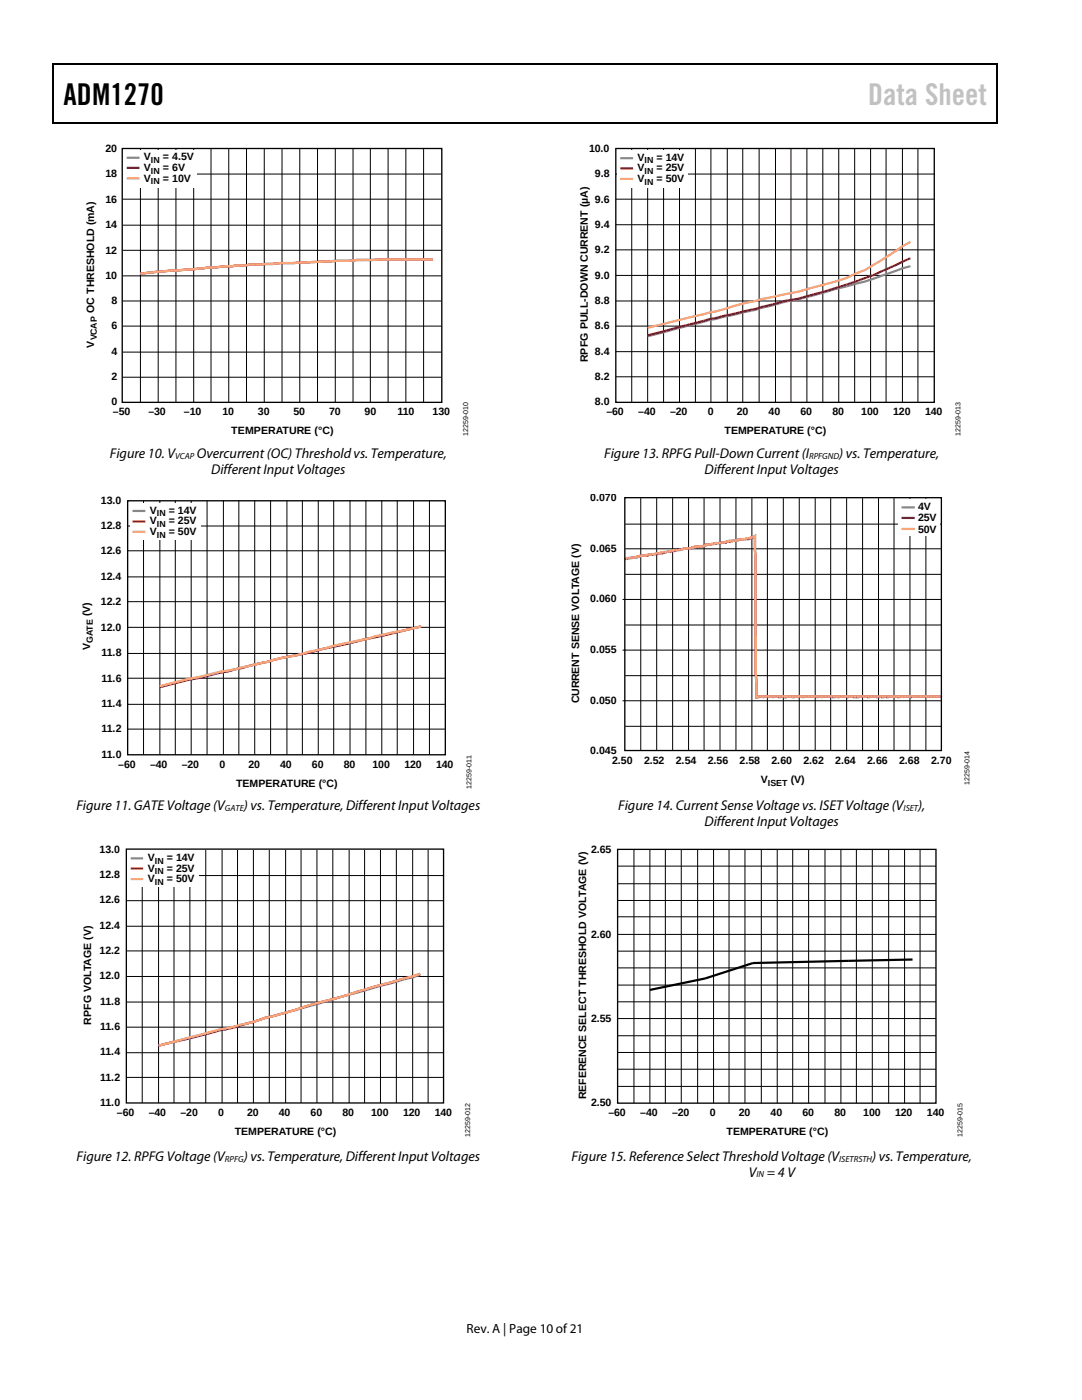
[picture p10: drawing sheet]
<svg xmlns="http://www.w3.org/2000/svg" width="216mm" height="279mm" viewBox="0 0 216 279" stroke-linecap="round" stroke-linejoin="round" font-family="sans-serif">
<path d="M10.5 12.7h.3v1h-.3zM10.5 12.7h.3v.3h-.3zM133.3 12.7h.3v.3h-.3zM198.8 12.7h.2v1h-.2zM198.8 12.7h.2v.3h-.2zM10.5 24.4h.3v.2h-.3zM133.1 24.4h.2v.2h-.2zM198.8 24.4h.2v.2h-.2z" fill="#000"/>
<path d="M10.7 13.7v10.7M10.8 12.8h122.5M133.6 12.8h65.2M198.9 13.7v10.7M10.8 24.5h188" fill="none" stroke="#000" stroke-width=".25"/>
<g fill="none" stroke="#000" stroke-width=".2">
<path d="M24.5 39.7h63.6M24.5 34.7h63.6M28 29.7v50.6M31.6 29.7v50.6M35.1 29.7v50.6M38.6 29.7v50.6M42.1 29.7v50.6M45.6 29.7v50.6M49.2 29.7v50.6M52.7 29.7v50.6M56.3 29.7v50.6M59.8 29.7v50.6"/>
<path d="M63.4 29.7v50.6M66.9 29.7v50.6M70.4 29.7v50.6M73.9 29.7v50.6M77.4 29.7v50.6M81 29.7v50.6M84.5 29.7v50.6M24.5 55.1h63.6M24.5 50h63.6M24.5 44.9h63.6M24.5 75.3h63.6M24.5 70.3h63.6"/>
<path d="M24.5 65.1h63.6M24.5 60.1h63.6"/>
</g>
<path d="M86.3 51.8l-15.2 .1-1.4 .2-19.7 .7-.8 .1-7.5 .5-13.7 1.2" fill="none" stroke="#8366af" stroke-width=".44"/>
<path d="M86.3 51.8l-15.2 .1-1.4 .2-19.7 .7-.8 .1-7.5 .5-13.7 1.2" fill="none" stroke="#db0029" stroke-width=".44"/>
<path d="M86.3 51.8l-15.2 .1-1.4 .2-19.7 .7-.8 .1-7.5 .5-13.7 1.2" fill="none" stroke="#fda26d" stroke-width=".44"/>
<path d="M24.5 29.9h14.9v7.5h-14.9z" fill="#fff"/>
<path d="M25.3 31.5h2.5M84 125l-19.7 4.5-2.6 .7-5.1 1-8.3 2.1-10.9 2.4-5.5 1.4" fill="none" stroke="#8366af" stroke-width=".44"/>
<path d="M25.3 33.5h2.5M84 125l-19.7 4.5-2.6 .7-5.1 1-8.3 2.1-10.9 2.4-5.5 1.4" fill="none" stroke="#db0029" stroke-width=".44"/>
<path d="M25.3 35.6h2.5M84 125l-17.2 3.8-7.6 2-2.6 .4-9.4 2.3a41.6 41.6 0 0 0-6.9 1.5l-2.9 .5-5.5 1.4" fill="none" stroke="#fda26d" stroke-width=".44"/>
<path d="M24.4 29.6h63.8v50.7h-63.8zM25.5 99.9h63.4v50.7h-63.4z" fill="none" stroke="#000" stroke-width=".26"/>
<g fill="none" stroke="#000" stroke-width=".2">
<path d="M28.6 99.9v50.7M31.9 99.9v50.7M35 99.9v50.7M38.1 99.9v50.7M41.3 99.9v50.7M44.6 99.9v50.7M47.7 99.9v50.7M50.8 99.9v50.7M54 99.9v50.7M57.3 99.9v50.7M60.3 99.9v50.7M63.5 99.9v50.7"/>
<path d="M66.6 99.9v50.7M69.8 99.9v50.7M73 99.9v50.7M76.2 99.9v50.7M79.3 99.9v50.7M82.5 99.9v50.7M85.7 99.9v50.7M25.5 115.1h63.3M25.5 109.9h63.3M25.5 105h63.3M25.5 135.4h63.3M25.5 130.4h63.3"/>
<path d="M25.5 125.2h63.3M25.5 120.1h63.3M25.5 145.5h63.3M25.5 140.6h63.3"/>
</g>
<path d="M25.9 100.5h14.1v7.3h-14.1z" fill="#fff"/>
<path d="M26.4 102h2.6M83.8 194.5l-19.8 5.7-9.8 2.7-1.1 .2-5.1 1.5-16.4 4.1" fill="none" stroke="#8366af" stroke-width=".44"/>
<path d="M26.4 104.1h2.6M83.8 194.3l-17.2 5.1-5.1 1.3-2.6 .9-5.8 1.5a90.8 90.8 0 0 1-10.5 2.9l-11 2.7" fill="none" stroke="#db0029" stroke-width=".44"/>
<path d="M26.4 106.1h2.6M83.8 194.3l-17.2 5.1-5.1 1.3-2.6 .9-5.8 1.5a20.8 20.8 0 0 1-5.1 1.4l-1 .3-3.2 .6-12.2 3.3" fill="none" stroke="#fda26d" stroke-width=".44"/>
<g fill="none" stroke="#000" stroke-width=".2">
<path d="M25.2 179.7h63.4M25.2 174.7h63.4M28.4 169.6v50.5M31.6 169.6v50.5M34.7 169.6v50.5M37.9 169.6v50.5M41.1 169.6v50.5M44.3 169.6v50.5M47.4 169.6v50.5M50.6 169.6v50.5M53.7 169.6v50.5M57 169.6v50.5"/>
<path d="M60.1 169.6v50.5M63.2 169.6v50.5M66.4 169.6v50.5M69.7 169.6v50.5M72.7 169.6v50.5M75.9 169.6v50.5M79.1 169.6v50.5M82.3 169.6v50.5M85.4 169.6v50.5M25.2 200h63.4M25.2 194.9h63.4M25.2 189.8h63.4"/>
<path d="M25.2 184.9h63.4M25.2 215h63.4M25.2 210.1h63.4M25.2 205h63.4"/>
</g>
<path d="M25.2 169.5h63.3v50.6h-63.3z" fill="none" stroke="#000" stroke-width=".26"/>
<path d="M25.5 169.7h14.1v7.3h-14.1z" fill="#fff"/>
<path d="M181.7 53.1l-9.1 3.1-1.9 .4a658.1 658.1 0 0 1-29.1 7.2l-12.4 3.3M26.1 171.3h2.5" fill="none" stroke="#8366af" stroke-width=".44"/>
<path d="M181.7 51.5a108.7 108.7 0 0 1-22.5 8.1l-2.7 .5-5.7 1.6-3.9 .8a156.4 156.4 0 0 0-14.8 3.7l-2.9 .7M26.1 173.3h2.5" fill="none" stroke="#db0029" stroke-width=".44"/>
<path d="M181.7 48.3l-9.1 5.6-1.9 .7a42.7 42.7 0 0 1-9 2.9l-2.5 .7-5.1 1.1a94.5 94.5 0 0 0-11.4 2.9l-13.5 3.2M26.1 175.4h2.5" fill="none" stroke="#fda26d" stroke-width=".44"/>
<g fill="none" stroke="#000" stroke-width=".2">
<path d="M122.9 39.7h63.5M122.9 34.7h63.5M126.1 29.6v50.7M129.2 29.6v50.7M132.4 29.6v50.7M135.6 29.6v50.7M138.8 29.6v50.7M141.9 29.6v50.7M145.1 29.6v50.7M148.2 29.6v50.7M151.5 29.6v50.7M154.7 29.6v50.7"/>
<path d="M157.8 29.6v50.7M161 29.6v50.7M164.2 29.6v50.7M167.4 29.6v50.7M170.5 29.6v50.7M173.7 29.6v50.7M176.8 29.6v50.7M180.1 29.6v50.7M183.2 29.6v50.7M122.9 55h63.5M122.9 49.9h63.5M122.9 44.9h63.5"/>
<path d="M122.9 75.2h63.5M122.9 70.2h63.5M122.9 65.1h63.5M122.9 60.1h63.5"/>
</g>
<path d="M123.2 30h14.2v7.4h-14.2z" fill="#fff"/>
<path d="M123.8 31.6h2.5M124.8 111.6l.6-.1 .1-.1 1.7-.1 .1-.2h.6v-.2l1.5-.1 .1-.1 2.9-.3v-.2l.7-.1h.9v-.1h.8l.1-.2a1.95 1.95 0 0 0 1.5-.3l1.9-.1 .1-.1h.5l.2-.2 1.4-.1 .1-.2h.5l.1-.2h1.9v-.2l1.9-.1 .1-.2h.9l.1-.2h1.4l.1-.2 1.8-.1 .1-.2h.8l.3-.3 .3 32 .4-.1 .1 .1 .3-.1 .5 .1 .7-.1 .3 .1a.63 .63 0 0 1 .9 0l.4-.1h.8l.1 .1h.4l.1-.1h.7l.1 .1h.3l.1-.1h.6l.3 .1h.6l.1-.1h.5l.1 .1 .3-.1h.3l.2 .1h.4v-.1h2.3l.1 .1h.4l.1-.1h.3l.2 .1 .4-.1h2.7l.4 .1 .3-.1h2.6l.1 .1h.3l.2-.1h2.2l.1 .1h.3l.2-.1h5.3l.2 .1 .4-.1h1.6l.3 .1h.3l.1-.1h5.7l.3 .1" fill="none" stroke="#8366af" stroke-width=".44"/>
<path d="M123.8 33.6h2.5M124.8 111.5h.2l.1-.1 1.8-.1 .2-.2h.5l.1-.2 1.7-.1 .1-.1 1.9-.1 .1-.2h.9v-.2l1.6-.1v-.1h.6l.1-.2 1.4-.1 .1-.2 1.8-.1 .1-.1h.5l.1-.2a2.28 2.28 0 0 0 1.8-.3h.3l.1-.2a2.28 2.28 0 0 0 1.8-.2l2.3-.1 .1-.2h.5l.1-.2h1.5l.1-.2 2.1-.1 1.2-.6 .3 32.1 .4-.1h5.1l.2 .1 .4-.1h9.1l.3 .1 .3-.1h2.1l.2 .1 .5-.1h1.4l.1 .1h.3l.2-.1h3.4l.1 .1 .9-.1 .1 .1h.4l.1-.1h.4l.1 .1h.2l.3-.1h10.4" fill="none" stroke="#db0029" stroke-width=".44"/>
<path d="M123.8 35.7h2.5M124.8 111.5l.9-.2a1.69 1.69 0 0 0 1.5-.2h.4l.1-.2 1.4-.1 .1-.1 1.5-.1 .2-.2h.8l.1-.2 1.8-.1 .1-.1h.5l.1-.2h1.2l.6-.1 .1-.2 1.8-.1 .1-.1h.5l.1-.2 1.8-.1 .1-.2h.5l.1-.2h1.5l.1-.2 1.8-.1 .2-.2h.5l.1-.2 .6 .2a1.33 1.33 0 0 1 1.2-.2l.1-.2 2.4-.3 .1-.2a.77 .77 0 0 0 .8-.2l.3 32.1 .4-.1h36.6" fill="none" stroke="#fda26d" stroke-width=".44"/>
<path d="M122.9 29.6h63.5v50.7h-63.5z" fill="none" stroke="#000" stroke-width=".26"/>
<g fill="none" stroke="#000" stroke-width=".2">
<path d="M127.9 99.4v50.4M131 99.4v50.4M134.2 99.4v50.4M137.4 99.4v50.4M140.5 99.4v50.4M143.7 99.4v50.4M146.8 99.4v50.4M150 99.4v50.4M153.1 99.4v50.4M156.3 99.4v50.4M159.5 99.4v50.4M162.7 99.4v50.4"/>
<path d="M165.8 99.4v50.4M168.9 99.4v50.4M172.1 99.4v50.4M175.3 99.4v50.4M178.4 99.4v50.4M181.6 99.4v50.4M184.7 99.4v50.4M124.3 119.6h63.6M124.8 114.6h63.1M124.8 104.6h63.1M124.8 109.5h63.1M124.3 139.9h63.6"/>
<path d="M124.3 129.7h63.6M124.8 134.8h63.1M124.8 124.7h63.1M124.8 145h63.1"/>
</g>
<path d="M179.3 99.6h8.3v7.3h-8.3z" fill="#fff"/>
<path d="M179.9 101.3h2.6" fill="none" stroke="#8366af" stroke-width=".44"/>
<path d="M179.9 103.4h2.6" fill="none" stroke="#db0029" stroke-width=".44"/>
<path d="M179.9 105.6h2.6" fill="none" stroke="#fda26d" stroke-width=".44"/>
<path d="M124.7 99.3h63.1v50.5h-63.1zM123.2 169.5h63.6v50.7h-63.6z" fill="none" stroke="#000" stroke-width=".26"/>
<g fill="none" stroke="#000" stroke-width=".2">
<path d="M123.2 179.7h63.6M123.2 176.4h63.6M123.2 172.9h63.6M126.5 169.5v50.7M129.7 169.5v50.7M132.8 169.5v50.7M135.9 169.5v50.7M139.2 169.5v50.7M142.4 169.5v50.7M145.5 169.5v50.7M148.6 169.5v50.7M151.9 169.5v50.7"/>
<path d="M155.1 169.5v50.7M158.2 169.5v50.7M161.4 169.5v50.7M164.6 169.5v50.7M167.8 169.5v50.7M170.9 169.5v50.7M174.1 169.5v50.7M177.3 169.5v50.7M180.5 169.5v50.7M183.6 169.5v50.7M123.2 199.9h63.6M123.2 196.6h63.6"/>
<path d="M123.2 193.2h63.6M123.2 189.8h63.6M123.2 183h63.6M123.2 186.5h63.6M123.2 216.8h63.6M123.2 213.4h63.6M123.2 210h63.6M123.2 206.7h63.6M123.2 203.3h63.6"/>
</g>
<path d="M182.1 191.5l-31.9 .7-9.5 3.1-11 2.3" fill="none" stroke="#000" stroke-width=".44"/>
<text font-size="6" x="12.7" y="20.9">ADM1270</text>
<text font-size="6" fill="#c1c1c1" x="173.2" y="20.9">Data Sheet</text>
<g font-size="2.8">
<text x="21.9" y="91.5">Figure 10. V</text>
<text x="39.3" y="91.5">Overcurrent (OC) Threshold vs. Temperature,</text>
<text x="42.2" y="94.7">Different Input Voltages</text>
<text x="120.6" y="91.5">Figure 13. RPFG Pull-Down Current (I</text>
<text x="140.6" y="94.7">Different Input Voltages</text>
<text x="167.5" y="91.5">) vs. Temperature,</text>
<text x="15.2" y="161.6">Figure 11. GATE Voltage (V</text>
<text x="48.7" y="161.6">) vs. Temperature, Different Input Voltages</text>
<text x="123.4" y="161.7">Figure 14. Current Sense Voltage vs. ISET Voltage (V</text>
<text x="183.2" y="161.7">),</text>
<text x="140.6" y="164.8">Different Input Voltages</text>
<text x="15.3" y="231.8">Figure 12. RPFG Voltage (V</text>
<text x="48.6" y="231.8">) vs. Temperature, Different Input Voltages</text>
<text x="114" y="231.7">Figure 15. Reference Select Threshold Voltage (V</text>
<text x="174" y="231.7">) vs. Temperature,</text>
<text x="149.4" y="234.8">V = 4 V</text>
</g>
<text font-size="2.7" x="93.1" y="266">Rev. A | Page 10 of 21</text>
<g font-size="2.1">
<text x="21" y="35.4">18</text>
<text x="21" y="30.4">20</text>
<text x="28.7" y="32">V</text>
<text x="28.7" y="34.1">V</text>
<text x="32.5" y="32">= 4.5V</text>
<text x="32.5" y="34.1">= 6V</text>
<text x="117.5" y="30.4">10.0</text>
<text x="118.7" y="35.4">9.8</text>
<text x="127.2" y="32.1">V</text>
<text x="127.2" y="34.2">V</text>
<text x="131" y="32.1">= 14V</text>
<text x="131" y="34.2">= 25V</text>
<text x="21" y="40.4">16</text>
<text x="28.7" y="36.2">V</text>
<text x="32.5" y="36.2">= 10V</text>
<text x="118.7" y="40.5">9.6</text>
<text x="127.2" y="36.3">V</text>
<text x="131" y="36.3">= 50V</text>
<text x="21" y="45.6">14</text>
<text x="118.7" y="45.5">9.4</text>
<text x="21" y="50.6">12</text>
<text x="118.7" y="50.6">9.2</text>
<text x="21" y="55.6">10</text>
<text x="118.7" y="55.6">9.0</text>
<text x="18.8" y="62.4" transform="rotate(-90 18.8 62.4)">OC THRESHOLD (mA)</text>
<text x="22.2" y="65.7">6</text>
<text x="22.2" y="60.7">8</text>
<text x="118.7" y="65.7">8.6</text>
<text x="118.7" y="60.7">8.8</text>
<text x="18.8" y="69.4" transform="rotate(-90 18.8 69.4)">V</text>
<text x="22.2" y="70.9">4</text>
<text x="118.7" y="70.8">8.4</text>
<text x="22.2" y="75.9">2</text>
<text x="117.3" y="72.2" transform="rotate(-90 117.3 72.2)">RPFG PULL-DOWN CURRENT (µA)</text>
<text x="118.7" y="75.8">8.2</text>
<text x="22.2" y="80.9">0</text>
<text x="22.5" y="82.8">–50</text>
<text x="29.6" y="82.8">–30</text>
<text x="36.7" y="82.8">–10</text>
<text x="44.4" y="82.8">10</text>
<text x="51.5" y="82.8">30</text>
<text x="58.6" y="82.8">50</text>
<text x="65.7" y="82.8">70</text>
<text x="72.7" y="82.8">90</text>
<text x="79.3" y="82.8">110</text>
<text x="86.3" y="82.8">130</text>
<text x="118.7" y="80.9">8.0</text>
<text x="121" y="82.8">–60</text>
<text x="127.4" y="82.8">–40</text>
<text x="133.7" y="82.8">–20</text>
<text x="141.2" y="82.8">0</text>
<text x="147" y="82.8">20</text>
<text x="153.4" y="82.8">40</text>
<text x="159.7" y="82.8">60</text>
<text x="166.1" y="82.8">80</text>
<text x="171.9" y="82.8">100</text>
<text x="178.2" y="82.8">120</text>
<text x="184.6" y="82.8">140</text>
<text x="46.2" y="86.6">TEMPERATURE (°C)</text>
<text x="144.5" y="86.6">TEMPERATURE (°C)</text>
<text x="20.1" y="100.5">13.0</text>
<text x="117.8" y="100">0.070</text>
<text x="183.2" y="101.7">4V</text>
<text x="20.1" y="105.6">12.8</text>
<text x="29.9" y="102.5">V</text>
<text x="29.9" y="104.6">V</text>
<text x="29.9" y="106.8">V</text>
<text x="33.7" y="102.5">= 14V</text>
<text x="33.7" y="104.6">= 25V</text>
<text x="33.7" y="106.8">= 50V</text>
<text x="183.2" y="104">25V</text>
<text x="183.2" y="106.3">50V</text>
<text x="20.1" y="110.7">12.6</text>
<text x="117.8" y="110.1">0.065</text>
<text x="20.1" y="115.7">12.4</text>
<text x="18" y="123" transform="rotate(-90 18 123)">(V)</text>
<text x="20.1" y="125.9">12.0</text>
<text x="20.1" y="120.8">12.2</text>
<text x="117.8" y="120.2">0.060</text>
<text x="18" y="129.8" transform="rotate(-90 18 129.8)">V</text>
<text x="20.3" y="131">11.8</text>
<text x="117.8" y="130.3">0.055</text>
<text x="20.3" y="136">11.6</text>
<text x="20.3" y="141.1">11.4</text>
<text x="115.6" y="140.4" transform="rotate(-90 115.6 140.4)">CURRENT SENSE VOLTAGE (V)</text>
<text x="117.8" y="140.4">0.050</text>
<text x="20.3" y="146.2">11.2</text>
<text x="20.3" y="151.2">11.0</text>
<text x="23.6" y="153.2">–60</text>
<text x="29.9" y="153.2">–40</text>
<text x="36.3" y="153.2">–20</text>
<text x="43.8" y="153.2">0</text>
<text x="49.6" y="153.2">20</text>
<text x="55.9" y="153.2">40</text>
<text x="62.2" y="153.2">60</text>
<text x="68.6" y="153.2">80</text>
<text x="74.3" y="153.2">100</text>
<text x="80.7" y="153.2">120</text>
<text x="87" y="153.2">140</text>
<text x="117.8" y="150.5">0.045</text>
<text x="122.1" y="152.5">2.50</text>
<text x="128.5" y="152.5">2.52</text>
<text x="134.9" y="152.5">2.54</text>
<text x="141.2" y="152.5">2.56</text>
<text x="147.6" y="152.5">2.58</text>
<text x="154" y="152.5">2.60</text>
<text x="160.3" y="152.5">2.62</text>
<text x="166.7" y="152.5">2.64</text>
<text x="173" y="152.5">2.66</text>
<text x="179.4" y="152.5">2.68</text>
<text x="185.8" y="152.5">2.70</text>
<text x="47.1" y="157">TEMPERATURE (°C)</text>
<text x="151.8" y="156.3">V</text>
<text x="157.8" y="156.3">(V)</text>
<text x="19.9" y="170.2">13.0</text>
<text x="29.5" y="171.8">V</text>
<text x="29.5" y="173.9">V</text>
<text x="33.3" y="171.8">= 14V</text>
<text x="33.3" y="173.9">= 25V</text>
<text x="117.9" y="170.3">2.65</text>
<text x="19.9" y="175.3">12.8</text>
<text x="29.5" y="176.1">V</text>
<text x="33.3" y="176.1">= 50V</text>
<text x="19.9" y="185.4">12.4</text>
<text x="19.9" y="180.3">12.6</text>
<text x="19.9" y="190.4">12.2</text>
<text x="117.9" y="187.1">2.60</text>
<text x="19.9" y="195.5">12.0</text>
<text x="20" y="200.5">11.8</text>
<text x="117.9" y="203.9">2.55</text>
<text x="18.2" y="204.5" transform="rotate(-90 18.2 204.5)">RPFG VOLTAGE (V)</text>
<text x="20" y="205.6">11.6</text>
<text x="20" y="215.7">11.2</text>
<text x="20" y="210.6">11.4</text>
<text x="20" y="220.7">11.0</text>
<text x="116.9" y="219.4" transform="rotate(-90 116.9 219.4)">REFERENCE SELECT THRESHOLD VOLTAGE (V)</text>
<text x="117.9" y="220.8">2.50</text>
<text x="23.3" y="222.7">–60</text>
<text x="29.7" y="222.7">–40</text>
<text x="36" y="222.7">–20</text>
<text x="43.5" y="222.7">0</text>
<text x="46.8" y="226.5">TEMPERATURE (°C)</text>
<text x="49.3" y="222.7">20</text>
<text x="55.6" y="222.7">40</text>
<text x="62" y="222.7">60</text>
<text x="68.3" y="222.7">80</text>
<text x="74.1" y="222.7">100</text>
<text x="80.4" y="222.7">120</text>
<text x="86.8" y="222.7">140</text>
<text x="121.4" y="222.7">–60</text>
<text x="127.8" y="222.7">–40</text>
<text x="134.1" y="222.7">–20</text>
<text x="141.6" y="222.7">0</text>
<text x="144.9" y="226.5">TEMPERATURE (°C)</text>
<text x="147.4" y="222.7">20</text>
<text x="153.8" y="222.7">40</text>
<text x="160.1" y="222.7">60</text>
<text x="166.5" y="222.7">80</text>
<text x="172.3" y="222.7">100</text>
<text x="178.6" y="222.7">120</text>
<text x="185" y="222.7">140</text>
</g>
<g font-size="1.8">
<text x="30.1" y="32.5">IN</text>
<text x="30.1" y="34.6">IN</text>
<text x="128.6" y="32.6">IN</text>
<text x="128.6" y="34.7">IN</text>
<text x="30.1" y="36.8">IN</text>
<text x="128.6" y="36.8">IN</text>
<text x="19.3" y="67.9" transform="rotate(-90 19.3 67.9)">VCAP</text>
<text x="34.9" y="91.7">VCAP</text>
<text x="161.5" y="91.7">RPFGND</text>
<text x="31.3" y="103.1">IN</text>
<text x="31.3" y="105.2">IN</text>
<text x="31.3" y="107.3">IN</text>
<text x="18.5" y="128.4" transform="rotate(-90 18.5 128.4)">GATE</text>
<text x="44.9" y="161.8">GATE</text>
<text x="153.2" y="156.8">ISET</text>
<text x="180.3" y="161.8">ISET</text>
<text x="30.9" y="172.4">IN</text>
<text x="30.9" y="174.5">IN</text>
<text x="30.9" y="176.6">IN</text>
<text x="44.9" y="231.9">RPFG</text>
<text x="167.4" y="231.9">ISETRSTH</text>
<text x="150.9" y="235">IN</text>
</g>
<g font-size="1.4">
<text x="93.4" y="87" transform="rotate(-90 93.4 87)">12259-010</text>
<text x="191.7" y="87" transform="rotate(-90 191.7 87)">12259-013</text>
<text x="94.1" y="157.4" transform="rotate(-90 94.1 157.4)">12259-011</text>
<text x="193.5" y="156.7" transform="rotate(-90 193.5 156.7)">12259-014</text>
<text x="93.8" y="226.9" transform="rotate(-90 93.8 226.9)">12259-012</text>
<text x="192.1" y="226.9" transform="rotate(-90 192.1 226.9)">12259-015</text>
</g>
</svg>
